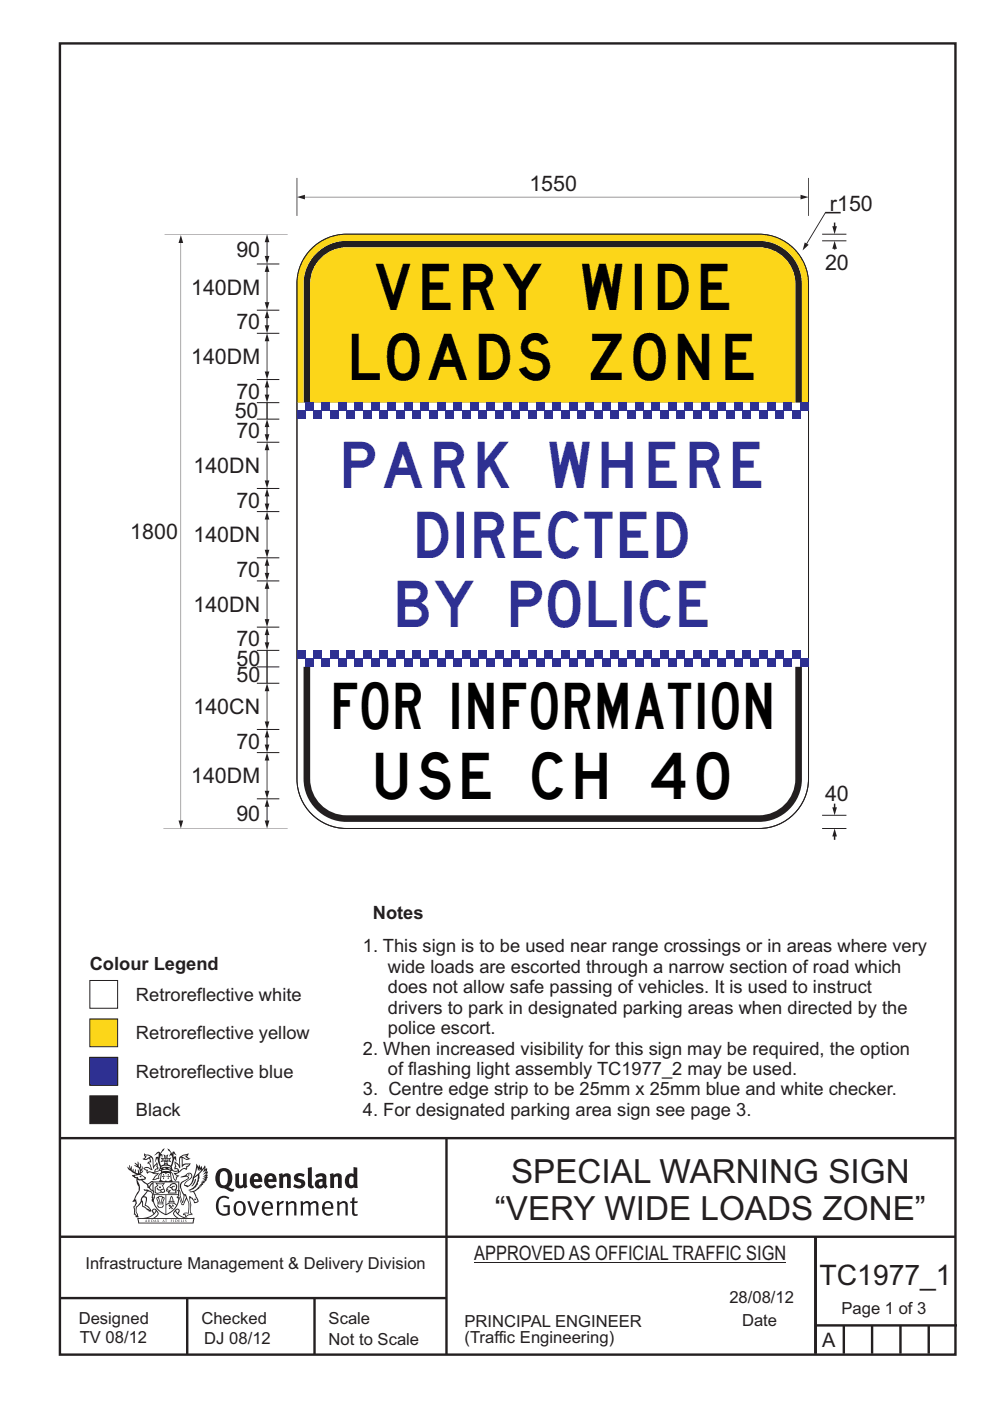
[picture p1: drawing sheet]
<svg xmlns="http://www.w3.org/2000/svg" width="210mm" height="297mm" viewBox="0 0 210 297" stroke-linecap="round" stroke-linejoin="round" font-family="sans-serif">
<g fill="none" stroke="#231f20" stroke-width=".51">
<path d="M12.7 9.2h190v278h-190zM12.7 241.3h189.9M94.7 241.4v45.8M12.7 262.2h190.1M12.7 275.2h82M39.7 275.2v12M66.7 275.2v12M173 262.2v24.8M173 281h30M179 281v6M185 281v6M191 281v6"/>
<path d="M197 281v6"/>
</g>
<path d="M100.6 267.7h66.2" fill="none" stroke="#231f20" stroke-width=".21"/>
<path d="M19.1 216h5.8v5.9h-5.8z" fill-rule="evenodd" fill="#fcd619" stroke="#231f20" stroke-width=".21"/>
<path d="M19.1 224.2h5.8v5.9h-5.8z" fill-rule="evenodd" fill="#231f20" stroke="#231f20" stroke-width=".21"/>
<path d="M19.1 224.2h5.8v5.9h-5.8z" fill-rule="evenodd" fill="#2e3092" stroke="#231f20" stroke-width=".21"/>
<path d="M19.1 232.3h5.8v5.9h-5.8z" fill-rule="evenodd" fill="#231f20" stroke="#231f20" stroke-width=".21"/>
<g fill="#fff" stroke="#231f20" stroke-width=".21">
<path d="M19.1 207.9h5.8v5.9h-5.8z" fill-rule="evenodd"/>
<path d="M66.5 52.3a10.5 10.5 0 0 1 7-2.6h87.5a10.5 10.5 0 0 1 10.5 10.5v105a10.5 10.5 0 0 1-10.5 10.5h-87.5a10.5 10.5 0 0 1-10.5-10.5v-105a10.5 10.5 0 0 1 3.5-7.9z" fill-rule="evenodd"/>
</g>
<g fill="#231f20">
<path d="M64.4 141.4h105.7v23.8a9.1 9.1 0 0 1-9.1 9.1h-87.5a9.1 9.1 0 0 1-9.1-9.1z" fill-rule="evenodd"/>
<path d="M67.1 53.7a9.1 9.1 0 0 1 6.4-2.6h87.5a9.1 9.1 0 0 1 9.1 9.1v25.2h-105.7v-25.2a9.1 9.1 0 0 1 2.7-6.5z" fill-rule="evenodd"/>
</g>
<path d="M68.4 54.4a7.7 7.7 0 0 1 5.1-1.9h87.5a7.7 7.7 0 0 1 7.7 7.7v105a7.7 7.7 0 0 1-7.7 7.7h-87.5a7.7 7.7 0 0 1-7.7-7.7v-105a7.7 7.7 0 0 1 2.6-5.8z" fill-rule="evenodd" fill="#fff"/>
<g fill="#fcd619">
<path d="M65.6 53.2a10.5 10.5 0 0 1 7.9-3.5h87.5a10.5 10.5 0 0 1 10.5 10.5v25.2h-1.4v-25.2a9.1 9.1 0 0 0-9.1-9.1h-87.5a9.1 9.1 0 0 0-9.1 9.1v25.2h-1.4v-25.2a10.5 10.5 0 0 1 2.6-7z" fill-rule="evenodd"/>
<path d="M68.4 54.4a7.7 7.7 0 0 1 5.1-1.9h87.5a7.7 7.7 0 0 1 7.7 7.7v25.2h-102.9v-25.2a7.7 7.7 0 0 1 2.6-5.8z" fill-rule="evenodd"/>
</g>
<path d="M63 37.7v8.1M169.9 41.8h-105.4" fill="none" stroke="#231f20" stroke-width=".21"/>
<g fill="#231f20">
<path d="M63 41.8l1.7-.5v1z"/>
<path d="M169.8 41.3l1.7 .5-1.7 .5z"/>
</g>
<path d="M178.3 45.1h-3.2l-4.1 6.7" fill="none" stroke="#231f20" stroke-width=".21"/>
<path d="M170.7 51.4l.8 .5-1.3 1.2z" fill="#231f20"/>
<path d="M177 170.4v.9" fill="none" stroke="#231f20" stroke-width=".21"/>
<path d="M176.5 171.2h1l-.5 1.7z" fill="#231f20"/>
<path d="M171.5 37.7v8.1M174.4 49.7h5.1M174.4 51.1h5.1M177 47.2v.9M174.4 172.9h5.1M174.4 175.7h5.1" fill="none" stroke="#231f20" stroke-width=".21"/>
<path d="M176.5 48h1l-.5 1.7z" fill="#231f20"/>
<path d="M177 52.6v.3" fill="none" stroke="#231f20" stroke-width=".21"/>
<path d="M177 51.1l.5 1.6h-1z" fill="#231f20"/>
<path d="M38.4 51.4v122.7M34.7 175.7h26.3" fill="none" stroke="#231f20" stroke-width=".21"/>
<g fill="#231f20">
<path d="M38.4 49.8l.4 1.7h-.9z"/>
<path d="M37.9 174h.9l-.4 1.7z"/>
</g>
<path d="M56.6 170.9v3.2" fill="none" stroke="#231f20" stroke-width=".21"/>
<g fill="#231f20">
<path d="M56.6 169.4l.5 1.6h-.9z"/>
<path d="M56.2 174h.9l-.5 1.7z"/>
</g>
<path d="M34.9 49.7h26.1M54.5 159.6h4.7M54.5 154.7h4.7M54.5 144.9h4.7M54.5 169.4h4.7M56.6 161.1v6.7" fill="none" stroke="#231f20" stroke-width=".21"/>
<g fill="#231f20">
<path d="M56.2 167.7h.9l-.5 1.7z"/>
<path d="M56.6 159.6l.5 1.6h-.9z"/>
</g>
<path d="M56.6 156.2v1.8" fill="none" stroke="#231f20" stroke-width=".21"/>
<g fill="#231f20">
<path d="M56.6 154.7l.5 1.6h-.9z"/>
<path d="M56.2 157.9h.9l-.5 1.7z"/>
</g>
<path d="M56.6 146.4v6.7" fill="none" stroke="#231f20" stroke-width=".21"/>
<g fill="#231f20">
<path d="M56.2 153h.9l-.5 1.7z"/>
<path d="M56.6 144.9l.5 1.6h-.9z"/>
</g>
<path d="M54.5 118.3h4.7M54.5 103.6h4.7M54.5 137.9h4.7M54.5 133h4.7M56.6 124.7v6.7M54.5 141.4h4.7M56.6 141.4v3.5" fill="none" stroke="#231f20" stroke-width=".21"/>
<g fill="#231f20">
<path d="M56.2 131.3h.9l-.5 1.7z"/>
<path d="M56.6 123.2l.5 1.6h-.9z"/>
</g>
<path d="M56.6 110v6.7" fill="none" stroke="#231f20" stroke-width=".21"/>
<g fill="#231f20">
<path d="M56.2 116.6h.9l-.5 1.7z"/>
<path d="M56.6 108.5l.5 1.6h-.9z"/>
</g>
<path d="M56.6 95.3v6.7" fill="none" stroke="#231f20" stroke-width=".21"/>
<g fill="#231f20">
<path d="M56.2 101.9h.9l-.5 1.7z"/>
<path d="M56.6 93.8l.5 1.6h-.9z"/>
</g>
<path d="M56.6 51.2v3.2" fill="none" stroke="#231f20" stroke-width=".21"/>
<g fill="#231f20">
<path d="M56.6 49.7l.5 1.6h-.9z"/>
<path d="M56.2 54.3h.9l-.5 1.7z"/>
</g>
<path d="M54.5 93.8h4.7M54.5 108.5h4.7M56.6 119.8v1.8M54.5 123.2h4.7" fill="none" stroke="#231f20" stroke-width=".21"/>
<g fill="#231f20">
<path d="M56.6 118.3l.5 1.6h-.9z"/>
<path d="M56.2 121.5h.9l-.5 1.7z"/>
</g>
<path d="M56.6 105.1v1.8" fill="none" stroke="#231f20" stroke-width=".21"/>
<g fill="#231f20">
<path d="M56.6 103.6l.5 1.6h-.9z"/>
<path d="M56.2 106.8h.9l-.5 1.7z"/>
</g>
<path d="M56.6 67.3v1.8" fill="none" stroke="#231f20" stroke-width=".21"/>
<g fill="#231f20">
<path d="M56.6 65.8l.5 1.6h-.9z"/>
<path d="M56.2 69h.9l-.5 1.7z"/>
</g>
<path d="M56.6 90.4v1.8" fill="none" stroke="#231f20" stroke-width=".21"/>
<g fill="#231f20">
<path d="M56.6 88.9l.5 1.6h-.9z"/>
<path d="M56.2 92.1h.9l-.5 1.7z"/>
</g>
<path d="M54.5 88.9h4.7M56.6 134.5v1.8" fill="none" stroke="#231f20" stroke-width=".21"/>
<g fill="#231f20">
<path d="M56.6 133l.5 1.6h-.9z"/>
<path d="M56.2 136.2h.9l-.5 1.7z"/>
</g>
<path d="M54.5 85.4h4.7M54.5 80.5h4.7M56.6 82v1.8M56.6 85.4v3.5M56.6 137.9v3.5" fill="none" stroke="#231f20" stroke-width=".21"/>
<g fill="#231f20">
<path d="M56.6 80.5l.5 1.6h-.9z"/>
<path d="M56.2 83.7h.9l-.5 1.7z"/>
</g>
<path d="M56.6 72.2v6.7" fill="none" stroke="#231f20" stroke-width=".21"/>
<g fill="#231f20">
<path d="M56.2 78.8h.9l-.5 1.7z"/>
<path d="M56.6 70.7l.5 1.6h-.9z"/>
</g>
<path d="M54.5 56h4.7M56.6 57.5v6.7M54.5 70.7h4.7M54.5 65.8h4.7" fill="none" stroke="#231f20" stroke-width=".21"/>
<g fill="#231f20">
<path d="M56.2 64.1h.9l-.5 1.7z"/>
<path d="M56.6 56l.5 1.6h-.9z"/>
</g>
<path d="M177 177.2v.9" fill="none" stroke="#231f20" stroke-width=".21"/>
<path d="M177 175.7l.5 1.6h-1z" fill="#231f20"/>
<path d="M66.5 52.3a10.5 10.5 0 0 1 7-2.6h87.5a10.5 10.5 0 0 1 10.5 10.5v105a10.5 10.5 0 0 1-10.5 10.5h-87.5a10.5 10.5 0 0 1-10.5-10.5v-105a10.5 10.5 0 0 1 3.5-7.9z" fill="none" stroke="#231f20" stroke-width=".21"/>
<g fill="#2e3092">
<path d="M64.7 85.4h1.8v1.7h-1.8z"/>
<path d="M66.5 87.1h1.7v1.8h-1.7z"/>
<path d="M68.2 85.4h1.8v1.7h-1.8z"/>
<path d="M70 87.1h1.7v1.8h-1.7z"/>
<path d="M71.7 85.4h1.8v1.7h-1.8z"/>
<path d="M73.5 87.1h1.7v1.8h-1.7z"/>
<path d="M75.2 85.4h1.8v1.7h-1.8z"/>
<path d="M77 87.1h1.7v1.8h-1.7z"/>
<path d="M78.7 85.4h1.8v1.7h-1.8z"/>
<path d="M80.5 87.1h1.7v1.8h-1.7z"/>
<path d="M82.2 85.4h1.8v1.7h-1.8z"/>
<path d="M84 87.1h1.7v1.8h-1.7z"/>
<path d="M85.7 85.4h1.8v1.7h-1.8z"/>
<path d="M87.5 87.1h1.7v1.8h-1.7z"/>
<path d="M89.2 85.4h1.8v1.7h-1.8z"/>
<path d="M91 87.1h1.7v1.8h-1.7z"/>
<path d="M92.7 85.4h1.8v1.7h-1.8z"/>
<path d="M94.5 87.1h1.7v1.8h-1.7z"/>
<path d="M96.2 85.4h1.8v1.7h-1.8z"/>
<path d="M98 87.1h1.7v1.8h-1.7z"/>
<path d="M99.7 85.4h1.8v1.7h-1.8z"/>
<path d="M101.5 87.1h1.7v1.8h-1.7z"/>
<path d="M103.2 85.4h1.8v1.7h-1.8z"/>
<path d="M105 87.1h1.7v1.8h-1.7z"/>
<path d="M106.7 85.4h1.8v1.7h-1.8z"/>
<path d="M108.5 87.1h1.7v1.8h-1.7z"/>
<path d="M110.2 85.4h1.8v1.7h-1.8z"/>
<path d="M112 87.1h1.7v1.8h-1.7z"/>
<path d="M113.7 85.4h1.8v1.7h-1.8z"/>
<path d="M115.5 87.1h1.7v1.8h-1.7z"/>
<path d="M117.2 85.4h1.8v1.7h-1.8z"/>
<path d="M119 87.1h1.7v1.8h-1.7z"/>
<path d="M120.7 85.4h1.8v1.7h-1.8z"/>
<path d="M122.5 87.1h1.7v1.8h-1.7z"/>
<path d="M124.2 85.4h1.8v1.7h-1.8z"/>
<path d="M126 87.1h1.7v1.8h-1.7z"/>
<path d="M127.7 85.4h1.8v1.7h-1.8z"/>
<path d="M129.5 87.1h1.7v1.8h-1.7z"/>
<path d="M131.2 85.4h1.8v1.7h-1.8z"/>
<path d="M133 87.1h1.7v1.8h-1.7z"/>
<path d="M134.7 85.4h1.8v1.7h-1.8z"/>
<path d="M136.5 87.1h1.7v1.8h-1.7z"/>
<path d="M138.2 85.4h1.8v1.7h-1.8z"/>
<path d="M140 87.1h1.7v1.8h-1.7z"/>
<path d="M141.7 85.4h1.8v1.7h-1.8z"/>
<path d="M143.5 87.1h1.7v1.8h-1.7z"/>
<path d="M145.2 85.4h1.8v1.7h-1.8z"/>
<path d="M147 87.1h1.7v1.8h-1.7z"/>
<path d="M148.7 85.4h1.8v1.7h-1.8z"/>
<path d="M150.5 87.1h1.7v1.8h-1.7z"/>
<path d="M152.2 85.4h1.8v1.7h-1.8z"/>
<path d="M154 87.1h1.7v1.8h-1.7z"/>
<path d="M155.7 85.4h1.8v1.7h-1.8z"/>
<path d="M157.5 87.1h1.7v1.8h-1.7z"/>
<path d="M159.2 85.4h1.8v1.7h-1.8z"/>
<path d="M161 87.1h1.7v1.8h-1.7z"/>
<path d="M162.7 85.4h1.8v1.7h-1.8z"/>
<path d="M164.5 87.1h1.7v1.8h-1.7z"/>
<path d="M166.2 85.4h1.8v1.7h-1.8z"/>
<path d="M168 87.1h1.7v1.8h-1.7z"/>
<path d="M63 87.1h1.7v1.8h-1.7z"/>
<path d="M169.7 85.4h1.8v1.7h-1.8z"/>
<path d="M64.7 139.6h1.8v1.8h-1.8z"/>
<path d="M66.5 137.9h1.7v1.7h-1.7z"/>
<path d="M68.2 139.6h1.8v1.8h-1.8z"/>
<path d="M70 137.9h1.7v1.7h-1.7z"/>
<path d="M71.7 139.6h1.8v1.8h-1.8z"/>
<path d="M73.5 137.9h1.7v1.7h-1.7z"/>
<path d="M75.2 139.6h1.8v1.8h-1.8z"/>
<path d="M77 137.9h1.7v1.7h-1.7z"/>
<path d="M78.7 139.6h1.8v1.8h-1.8z"/>
<path d="M80.5 137.9h1.7v1.7h-1.7z"/>
<path d="M82.2 139.6h1.8v1.8h-1.8z"/>
<path d="M84 137.9h1.7v1.7h-1.7z"/>
<path d="M85.7 139.6h1.8v1.8h-1.8z"/>
<path d="M87.5 137.9h1.7v1.7h-1.7z"/>
<path d="M89.2 139.6h1.8v1.8h-1.8z"/>
<path d="M91 137.9h1.7v1.7h-1.7z"/>
<path d="M92.7 139.6h1.8v1.8h-1.8z"/>
<path d="M94.5 137.9h1.7v1.7h-1.7z"/>
<path d="M96.2 139.6h1.8v1.8h-1.8z"/>
<path d="M98 137.9h1.7v1.7h-1.7z"/>
<path d="M99.7 139.6h1.8v1.8h-1.8z"/>
<path d="M101.5 137.9h1.7v1.7h-1.7z"/>
<path d="M103.2 139.6h1.8v1.8h-1.8z"/>
<path d="M105 137.9h1.7v1.7h-1.7z"/>
<path d="M106.7 139.6h1.8v1.8h-1.8z"/>
<path d="M108.5 137.9h1.7v1.7h-1.7z"/>
<path d="M110.2 139.6h1.8v1.8h-1.8z"/>
<path d="M112 137.9h1.7v1.7h-1.7z"/>
<path d="M113.7 139.6h1.8v1.8h-1.8z"/>
<path d="M115.5 137.9h1.7v1.7h-1.7z"/>
<path d="M117.2 139.6h1.8v1.8h-1.8z"/>
<path d="M119 137.9h1.7v1.7h-1.7z"/>
<path d="M120.7 139.6h1.8v1.8h-1.8z"/>
<path d="M122.5 137.9h1.7v1.7h-1.7z"/>
<path d="M124.2 139.6h1.8v1.8h-1.8z"/>
<path d="M126 137.9h1.7v1.7h-1.7z"/>
<path d="M127.7 139.6h1.8v1.8h-1.8z"/>
<path d="M129.5 137.9h1.7v1.7h-1.7z"/>
<path d="M131.2 139.6h1.8v1.8h-1.8z"/>
<path d="M133 137.9h1.7v1.7h-1.7z"/>
<path d="M134.7 139.6h1.8v1.8h-1.8z"/>
<path d="M136.5 137.9h1.7v1.7h-1.7z"/>
<path d="M138.2 139.6h1.8v1.8h-1.8z"/>
<path d="M140 137.9h1.7v1.7h-1.7z"/>
<path d="M141.7 139.6h1.8v1.8h-1.8z"/>
<path d="M143.5 137.9h1.7v1.7h-1.7z"/>
<path d="M145.2 139.6h1.8v1.8h-1.8z"/>
<path d="M147 137.9h1.7v1.7h-1.7z"/>
<path d="M148.7 139.6h1.8v1.8h-1.8z"/>
<path d="M150.5 137.9h1.7v1.7h-1.7z"/>
<path d="M152.2 139.6h1.8v1.8h-1.8z"/>
<path d="M154 137.9h1.7v1.7h-1.7z"/>
<path d="M155.7 139.6h1.8v1.8h-1.8z"/>
<path d="M157.5 137.9h1.7v1.7h-1.7z"/>
<path d="M159.2 139.6h1.8v1.8h-1.8z"/>
<path d="M161 137.9h1.7v1.7h-1.7z"/>
<path d="M162.7 139.6h1.8v1.8h-1.8z"/>
<path d="M164.5 137.9h1.7v1.7h-1.7z"/>
<path d="M166.2 139.6h1.8v1.8h-1.8z"/>
<path d="M168 137.9h1.7v1.7h-1.7z"/>
<path d="M63 137.9h1.7v1.7h-1.7z"/>
<path d="M169.7 139.6h1.8v1.8h-1.8z"/>
</g>
<g fill="#231f20">
<path d="M47 248.5a2.55 2.55 0 0 0 0 2.7l.3 .1a.81 .81 0 0 0 1-.9v-.6a1.04 1.04 0 0 0-1.1-1.5zM46.3 248.1a1.82 1.82 0 0 1 2.1-.2 1.82 1.82 0 0 1 .9 1.9 2.29 2.29 0 0 1-.8 1.9l.7 .3h.5l-.2 .6a2.87 2.87 0 0 1-2-.7 2.12 2.12 0 0 1-1.7-3.1z" fill-rule="evenodd"/>
<path d="M49.9 248.9l.8-.2v2a.46 .46 0 0 0 .2 .6 .46 .46 0 0 0 .7-.2v-2.2l.7-.2v2.4l.2 .5-.6 .4-.2-.3a1.02 1.02 0 0 1-1.2 .2 1.02 1.02 0 0 1-.6-1.1z" fill-rule="evenodd"/>
<path d="M54 249.5l-.1 .5h.9a.49 .49 0 0 0-.2-.6 .49 .49 0 0 0-.6 .1zM53.4 249.2a1.34 1.34 0 0 1 1.6-.3 1.34 1.34 0 0 1 .6 1.5v.2h-1.7a.77 .77 0 0 0 .5 .8 .77 .77 0 0 0 .9-.3l.3 .4a1.59 1.59 0 0 1-2.1 .2 1.59 1.59 0 0 1-.4-2z" fill-rule="evenodd"/>
<path d="M57 249.5l-.1 .5h.9a.49 .49 0 0 0-.2-.6 .49 .49 0 0 0-.6 .1zM56.4 249.2a1.34 1.34 0 0 1 1.6-.3 1.34 1.34 0 0 1 .7 1.5v.2h-1.8a.77 .77 0 0 0 .5 .8 .77 .77 0 0 0 .9-.3l.3 .4a1.59 1.59 0 0 1-2 .2 1.59 1.59 0 0 1-.5-2z" fill-rule="evenodd"/>
<path d="M59.1 248.9l.8-.2 .1 .4a.95 .95 0 0 1 1-.3 .95 .95 0 0 1 .7 .8v2.3h-.8v-2.3a.46 .46 0 0 0-.8 .1v2.2h-.9z" fill-rule="evenodd"/>
<path d="M62.5 249.1a1.75 1.75 0 0 1 2.1-.1l-.2 .5-.6-.2a.43 .43 0 0 0-.6 .3l.4 .3a1.04 1.04 0 0 1 1.2 1.2 1.04 1.04 0 0 1-1.4 .9l-1.2-.4 .3-.6 1 .4 .4-.4a.88 .88 0 0 0-1-.5l-.4-.2-.1-.4z" fill-rule="evenodd"/>
<path d="M65.3 247.6l.8-.2 .1 3.8 .2 .2 .2 .5a.88 .88 0 0 1-1-.1 .88 .88 0 0 1-.3-1z" fill-rule="evenodd"/>
<path d="M67.8 250.6a.43 .43 0 0 0-.1 .7 .43 .43 0 0 0 .7-.1v-.7zM66.8 249.2a1.7 1.7 0 0 1 2.4 .1v1.8l.3 .4-.4 .5-.5-.3a1.03 1.03 0 0 1-1.7-.2 1.03 1.03 0 0 1 .8-1.5h.7v-.4a.8 .8 0 0 0-1.2 .1z" fill-rule="evenodd"/>
<path d="M69.9 248.9l.8-.2 .1 .4a.95 .95 0 0 1 1-.3 .95 .95 0 0 1 .7 .8v2.3h-.8v-2.3a.46 .46 0 0 0-.8 .1v2.2h-.8z" fill-rule="evenodd"/>
<path d="M74.3 249.5a1.48 1.48 0 0 0 0 1.7l.4 .1 .3-.2v-1.5l-.3-.2zM75 247.4l.8 .2 .1 4.3h-.7l-.1-.2a1.26 1.26 0 0 1-1.4 0 1.26 1.26 0 0 1-.6-1.3 1.29 1.29 0 0 1 .5-1.3 1.29 1.29 0 0 1 1.4-.2z" fill-rule="evenodd"/>
<path d="M46.4 253.9a1.72 1.72 0 0 1 2.2 0l-.2 .3a1.24 1.24 0 0 0-1.4-.1 1.24 1.24 0 0 0-.7 1.3 1.49 1.49 0 0 0 1.3 2l.7-.2v-1.3h-.9l-.1-.4h1.4v2a1.93 1.93 0 0 1-2.2-.1 1.93 1.93 0 0 1-.7-2.2l.2-.7z" fill-rule="evenodd"/>
<path d="M50.3 255.2a1.65 1.65 0 0 0 .3 2.2 .99 .99 0 0 0 1-1.5 .78 .78 0 0 0-.4-.8 .78 .78 0 0 0-.9 .1zM50 254.9a1.33 1.33 0 0 1 1.6-.1 1.33 1.33 0 0 1 .5 1.5 1.31 1.31 0 0 1-1.3 1.5 1.31 1.31 0 0 1-1.3-1.6l.1-.5z" fill-rule="evenodd"/>
<path d="M52.5 254.7l.4-.1 .9 2.6 .8-2.5h.5l-1.1 3h-.5z" fill-rule="evenodd"/>
<path d="M56.2 255.2l-.2 .7h1.4a.7 .7 0 0 0-.3-.8 .7 .7 0 0 0-.9 .1zM55.9 255a1.22 1.22 0 0 1 1.5-.2 1.22 1.22 0 0 1 .5 1.5h-1.9a.93 .93 0 0 0 .5 1 .93 .93 0 0 0 1.2-.2l.1 .3a1.43 1.43 0 0 1-1.7 .1 1.43 1.43 0 0 1-.6-1.7z" fill-rule="evenodd"/>
<path d="M58.7 254.8l.4-.2 .1 .5 .4-.3 .6-.2-.2 .6a.66 .66 0 0 0-.8 .6v1.9h-.4z" fill-rule="evenodd"/>
<path d="M60.6 254.8l.4-.2 .1 .5a.94 .94 0 0 1 1-.4 .94 .94 0 0 1 .8 .7v2.3h-.5l-.1-2.5a.81 .81 0 0 0-1.2 .3v2.2h-.4z" fill-rule="evenodd"/>
<path d="M63.7 254.7l.5-.1 .1 .5 .4-.3a.78 .78 0 0 1 1.1 .3 .9 .9 0 0 1 1-.5 .9 .9 0 0 1 .7 .8v2.3h-.4l-.1-2.5a.67 .67 0 0 0-1.1 .3v2.2h-.5v-2.4l-.4-.2-.7 .4v2.2h-.5z" fill-rule="evenodd"/>
<path d="M69 255.2l-.2 .7h1.4a.7 .7 0 0 0-.3-.8 .7 .7 0 0 0-.9 .1zM68.7 255a1.22 1.22 0 0 1 1.5-.2 1.22 1.22 0 0 1 .5 1.5h-1.9a.93 .93 0 0 0 .5 1 .93 .93 0 0 0 1.2-.2l.1 .3a1.44 1.44 0 0 1-1.7 .1 1.44 1.44 0 0 1-.6-1.7z" fill-rule="evenodd"/>
<path d="M71.4 254.8l.5-.2 .1 .5a.94 .94 0 0 1 1-.4 .94 .94 0 0 1 .7 .7v2.3h-.4l-.1-2.5a.81 .81 0 0 0-1.2 .3v2.2h-.5z" fill-rule="evenodd"/>
<path d="M74.7 254l.5-.2v.9h.7l-.1 .4h-.7l.1 2.2 .1 .1h.5l.1 .3a.75 .75 0 0 1-1.2-.6v-2h-.4v-.4h.4z" fill-rule="evenodd"/>
<path d="M30.8 244.9l1.1 .3-.9 .5h-.4l.5-.5zM31.8 245.5l.2-.1a2.44 2.44 0 0 1 .4 2l.1 .4 .7-1-.1 .6 .3 .3a.57 .57 0 0 0-.6 .8l-1-.2-.5 .2 .1-.5-.7-.2 .6-.2 1 .5 .1-.1-.6-1.3-.2-.1 .5-.1zM30.7 244.5l-.2 .4 .3 .4-.6 .4a1.04 1.04 0 0 0 1.4-.1l.2 .7h-.4l-.2 .4a.94 .94 0 0 1 .9 1.1l-.2-.1a1.16 1.16 0 0 0-1.5-.1l.3 .4 .4 .2 .1 .5 .2 .2v-.2a.94 .94 0 0 1 1.1 .2h.9l-1.2 1.2a1.13 1.13 0 0 0 1.2-.2l.4-.1-.1-.4 .5-.7a.83 .83 0 0 0-.6 1.1l-.3-.1-.7 .3 1.1-1.4-.5 .2-.5-.1 1.3-.5-.2-.2-.8 .4v-.3l.2-.2 .3 .1 .1-.3-.2-.4v-.6l-.2-.3-.6 .9v-.7a1.42 1.42 0 0 0-1.7-1.8z" fill-rule="evenodd"/>
<path d="M38.5 245.3l.5-.3 .7-.1-.6 .3 .8 .5h-.3zM38.3 245.5h.2l.1 2a1.69 1.69 0 0 1 1.5-.7l-.7 .5 .1 .5a1.1 1.1 0 0 0-1.5 .6l-.1-.5-.2-.2h-.5l.2-.4-.2-.7a1.42 1.42 0 0 1 .8 1.1l.2-.1zM37.1 246.2l.1 1-.2 .3v.5l.6-.1 .1 .2a.96 .96 0 0 1-1.1-.1l-.1 .1a1.06 1.06 0 0 0 1.3 .2v.1a.72 .72 0 0 1-1 .2l.3 .5 .6 .3-.4 .1-.1 .7-.3-.4-.3-1.1-.4-.4 .4 .9a1.54 1.54 0 0 0 .6 1.2l.2-.3a.58 .58 0 0 1 .5-.7l.1-.2h-.3l-.4-.3 .9-.5a.93 .93 0 0 1 1.1-.5l.1 .2 .2-.1 .1-.5a.99 .99 0 0 0 .7-.9l-1.3 .1-.4 .3v-1.5l.9 .4 .8-.3h-.3l-.5-.4 .4-.7-.7 .2a1.46 1.46 0 0 0-1.3 2.1v.4l-.2-.4z" fill-rule="evenodd"/>
<path d="M35.6 248.9l.2 .1-.1 .4h.3l-.3 .1v.5l-.1-.6h-.3l.3-.1z" fill-rule="evenodd"/>
<path d="M34.6 248.9l.2 .1-.1 .3 .4 .1h-.4v.6l-.1-.5-.3-.1h.3z" fill-rule="evenodd"/>
<path d="M34.3 248.8a.57 .57 0 0 1 .9 .2 .57 .57 0 0 1 .9-.2l.2 1.4-.2 .1a.57 .57 0 0 1-.9-.1 .69 .69 0 0 1-1.1 0zM34.2 248.1l-.3 2.1-.2 .4h2.9l-.1-.4-.3-2.1h-.2v.3l-.8-.1-.9 .1 .1-.3z" fill-rule="evenodd"/>
<path d="M34.2 252.4a.3 .3 0 0 0 .6 0 .3 .3 0 0 0-.6 0zM33.3 251l.3 .3-.3 .3a.79 .79 0 0 0 0 1.3l.8-.2-.1-.3a.55 .55 0 0 1-.7-.6h.1l.1 .3 .4 .1 .8-.2-.4-.7 .4-.3-.7 .1zM33 250.7l1.1 .2 .9-.2-.4 .7 .4 1.1a.56 .56 0 0 1-.8 .3l-.2 .1a.73 .73 0 0 1-.9 .1 .73 .73 0 0 1-.3-.9v-.4l.5-.4z" fill-rule="evenodd"/>
<path d="M35.6 251.9l.7-.5a.58 .58 0 0 1 1-.1 .58 .58 0 0 1-.5 .9l-.2-.3a.43 .43 0 0 1 .6-.3v-.1a.57 .57 0 0 0-.8 .2l-.2-.1-.3 .2 .4 .1a.55 .55 0 0 0 .9 .5v.5h-1.3l.3-.4-.1-.2-.6 .1 .2-.2-.2-.1zM35.4 251.8l-.1 .2a.39 .39 0 0 0 .2 .7l.3-.1-.2 .5h1.9l-.1-.8a.86 .86 0 0 0-.1-1.4 .86 .86 0 0 0-1.3 .4z" fill-rule="evenodd"/>
<path d="M36 254.8h.8v.2h-.8zM36.4 253.8l.2 .8h-.4zM36.4 253.5l-.3 .5-.1 .6h-.2v.4l-.7 .4 .1 .2a1.48 1.48 0 0 1 2.2 .1l.2-.1-.6-.5v-.5h-.2l-.1-.6z" fill-rule="evenodd"/>
<path d="M35.8 255.4l.3 .1 .2 .3 .3-.2-.2-.2a.38 .38 0 0 1 .4 .5l-.1-.2-.3 .3 .3 .2-.3 .2-.1-.3-.4 .3-.1-.2 .4-.3-.2-.1-.1 .1z" fill-rule="evenodd"/>
<path d="M34.5 254h.2v.2l-.3 .6h-.1zM33.6 255.3h.9v.2a.55 .55 0 0 1-.8 .4v-.2h-.2zM33.4 254h.2l.2 .8h-.2zM33.6 255h.8l.1 .1-.8 .1zM33.8 253.7h.5l-.2 1.1h-.2zM33.3 253.8l-.1 .3 .3 1.2a.48 .48 0 0 0-.1 .5 .48 .48 0 0 0 .4 .3l.6-.1a.49 .49 0 0 0 .2-.7l.3-1.2-.1-.3a1.42 1.42 0 0 0-1.5 0z" fill-rule="evenodd"/>
<path d="M33.6 251.6h.5l.1 .3h-.4z" fill-rule="evenodd"/>
<path d="M41.3 250.1l.3-.2-.2 .9-.6 .7h-.2l.5-.7z" fill-rule="evenodd"/>
<path d="M39.7 249l.3-.2 .5 .2a.88 .88 0 0 1-.6 1.1 1.22 1.22 0 0 0-.8 1.3l.5 .2a.72 .72 0 0 0 .9-.4l.5-.8 .2-.6 .8-.6v.3a2.85 2.85 0 0 1-2 2.8l.1 .1a2.13 2.13 0 0 0 1.9-1.5l-.1-.2a2.01 2.01 0 0 0 .3-1.8l1.2-1.3-.4 1 .7-.5-.7 1 .8-.4-.8 .8 .7-.1-.9 .5 .8-.1-.8 .4h.7l-.8 .3 .3 .2h-.4l.2 .4-.4-.1 .2 .3h-.4l.1 .3h-.1a2.16 2.16 0 0 1-2 1l.1 .2h.4a.76 .76 0 0 1 .7 .7l.5 1.2-.6 .2a1.45 1.45 0 0 0-1.2-1.3l.3 1.8-.1 1.9 .4 .2a1.07 1.07 0 0 0-1.2 .4v-.3l-.5-.2a.87 .87 0 0 1 1-.1l.1-.7a4.4 4.4 0 0 0-.6-3.1l-.1-.3h-.2a2.16 2.16 0 0 1-.7-2.2l.3-.3 1.2-.8a.55 .55 0 0 0-.4-.7zM37.8 252.4a.76 .76 0 0 1 .3 1.1l.6 1.6 .4-1.7 .2 .1a.61 .61 0 0 1-.1 .9l-.3 .9h-.2l-.7-1.6-.3 .1a1.18 1.18 0 0 0 .1-1.4zM41.8 247.5l.2 .8 .3-.6v.6l.3-.5a1.9 1.9 0 0 1-1.1 1.4l-.3 .3zM38.2 249.6l1.4-.1 .2 .1v.3l-.5 .3a1.26 1.26 0 0 0-1 1.9l.2 .7a1.84 1.84 0 0 1 .2 2l-.4-1.3a.96 .96 0 0 0-.4-1.3l-.4 .3a.78 .78 0 0 1-.1 1.3l.2 .2h.4l.4 1.1a.38 .38 0 0 0 .2 .4 .38 .38 0 0 0 .4-.1l.6-1.2a2.94 2.94 0 0 1 .3 2.5v.5l-.8-.1-.3 .4v.2l.4-.1 .1 .4 .2 .1a1.02 1.02 0 0 1 1.3-.5l-.1-.4-.3-.1 .2-1.7-.3-1.4 .1 .1a1.14 1.14 0 0 1 .7 .9 .63 .63 0 0 0 .9-.2 .63 .63 0 0 0-.2-.8l-.6-1.3 .9-.6 .2-.3 .2-.1v-.2h.3l-.1-.3h.4l-.1-.3 .5-.1-.2-.2 .5-.4 .1-.2-.3 .1 .5-.6-.3 .1 .3-.6-.4 .1 .4-.5v-.3l-.3 .2 .1-.6v-.3l-.4 .3-.1-.8-.5 .8-.2-.7-.2 .5-.3-.8-.1 .6-.5-.8-.1 1.4-.7 1.9a1.81 1.81 0 0 1-.9 1.4l-.6-.2a1.75 1.75 0 0 1 1.1-1.2 .75 .75 0 0 0 .1-1.3 .75 .75 0 0 0-1.2 .5z" fill-rule="evenodd"/>
<path d="M41.2 254.2l.3-.1 .1 .3h-.4z" fill-rule="evenodd"/>
<path d="M29.4 258.4h11.6l-.2 .8h-11.3zM31.3 258.2l.5-.1a2.48 2.48 0 0 0 1.4-1.3l.2 .6-.5 .5-.4 .3zM32.5 256.6l.3-.2 .2 .2-.3 .6zM37.2 256.8a2.65 2.65 0 0 0 1.8 1.4h-1.1l-.5-.3-.5-.5zM37.4 256.6l.2-.2 .3 .2-.3 .6zM29.2 258.2l.1 1.2h11.7l.3-1.1-.2-.1a4.1 4.1 0 0 1-3.3-.9l.3-.4-.1-.5a1.06 1.06 0 0 0-1.3 .9l.2 .4 .6 .5h-4.7l.3-.1a.84 .84 0 0 0 .6-.7 .84 .84 0 0 0-.5-.9l-.3-.2-.5 .1-.1 .5 .3 .4a4.2 4.2 0 0 1-3.4 .9z" fill-rule="evenodd"/>
<path d="M31 258.7l.1 .2h-.2zM31 258.6l-.3 .5 .4-.1 .2 .1z" fill-rule="evenodd"/>
<path d="M31.3 258.6h.2v.4a.25 .25 0 0 0 .3-.1 .25 .25 0 0 0-.1-.3h.1a.29 .29 0 0 1 0 .4 .29 .29 0 0 1-.4 0 .29 .29 0 0 1 0-.4z" fill-rule="evenodd"/>
<path d="M32.2 258.6a.22 .22 0 0 1 .3 .2 .22 .22 0 0 1-.3 .2zM32 258.6v.5a.33 .33 0 0 0 .5-.1 .33 .33 0 0 0 0-.4 .33 .33 0 0 0-.5 0z" fill-rule="evenodd"/>
<path d="M32.9 258.7l.1 .2h-.2zM32.9 258.6l-.2 .5 .3-.1 .2 .1z" fill-rule="evenodd"/>
<path d="M33.3 258.6h.2v.2l.3-.2-.2 .2 .2 .3-.3-.2-.1 .2h-.1l.2-.3z" fill-rule="evenodd"/>
<path d="M34.7 258.7l.1 .2h-.2zM34.7 258.6l-.3 .5 .4-.1 .2 .1z" fill-rule="evenodd"/>
<path d="M35 258.6h.4h-.1v.5h-.2l.1-.5z" fill-rule="evenodd"/>
<path d="M36.2 258.6h.3h-.2v.2h.2h-.2l.1 .3h-.2z" fill-rule="evenodd"/>
<path d="M36.7 258.6h.2v.5h-.2z" fill-rule="evenodd"/>
<path d="M37.3 258.6a.22 .22 0 0 1 .3 .2 .22 .22 0 0 1-.3 .2zM37.1 258.6v.5a.33 .33 0 0 0 .5-.1 .33 .33 0 0 0 0-.4 .33 .33 0 0 0-.5 0z" fill-rule="evenodd"/>
<path d="M37.8 258.6h.3h-.1v.2h.1h-.1v.2l.1 .1h-.3z" fill-rule="evenodd"/>
<path d="M38.3 258.6h.3l-.1 .4 .2 .1h-.4z" fill-rule="evenodd"/>
<path d="M38.9 258.6h.2v.5h-.2z" fill-rule="evenodd"/>
<path d="M39.3 258.6h.2l-.2 .1 .2 .2-.1 .2h-.1v-.2l.2 .1z" fill-rule="evenodd"/>
<path d="M34.2 247.4a1.51 1.51 0 0 1 2 .2 2.67 2.67 0 0 0-2.1 0zM35.7 247.6l.4 .2 .1 .2-.4-.1zM34.6 247.7l.4-.1 .2 .2h-.4zM34 247.9l.3 .1-.3 .1zM34.9 246.9l.3-.2 .2 .2zM34.9 245.7h.2v.4h-.2zM35 245.1l.2 .2 .2-.2-.1 .4h-.2zM35.1 246.3h.2l.1 .4-.2-.2-.2 .2zM35.3 245.7h.2v.4h-.2zM34.4 245.7l.3 .1v.2l-.3 .1 .2-.2zM35.7 245.8l.3-.1-.2 .2 .2 .2-.4-.1zM32.7 244.9l1-.5-.1 1-.2-.1-.4 .1-.2 1.1 .5-1 .2 .9a1.84 1.84 0 0 1 .3 1.7l.4 .1a2.48 2.48 0 0 1 2.2 .1l.2-.3-.2-.7 .7-1.7 .4 .6-.2-1-.2-.1-.2 .3v-.9l.6 .4-.6-.7h-.3l-.1 .4-.5-.8-.5-.3 .2 .4 .5 .6-.4 .7 .4-.3a2.06 2.06 0 0 1 0 2.2l-.6-.2-.1-.6 .1-.1 .8 .2-.4-.5 .4-.5-.7 .2-.2-.2 .2-.7-.5 .4-.5-.4 .2 .7-.2 .2-.7-.2 .4 .5-.4 .5 .7-.2 .2 .1-.2 .6-.5 .2a2.02 2.02 0 0 1 0-2.2l.3 .5-.1-.6-.3-.1 .8-1.2-.5 .3-.4 .7-.2-.3a.8 .8 0 0 0-.8 .5z" fill-rule="evenodd"/>
<path d="M29.2 250.1l.3 .2a.61 .61 0 0 1 .8 .3l.3 .2a.8 .8 0 0 1 .6 1l.4 .1 .5 .6a1 1 0 0 1 .5 1l-.1 .7v-.5h-.1a.96 .96 0 0 0-.8-1.3l-.3-.2h-.6l-.1-.1-.2 .1 .2 .3h.5l-1.1 1.4-.2 .9-.4 .6a1.33 1.33 0 0 0-.5 1.8l.2 .5a1.26 1.26 0 0 1-.5-1.4l-.1-.4a1.56 1.56 0 0 0 .4-1.7l-.3 .2 .2-.5a3.2 3.2 0 0 0 .7-3zM30.4 253.9h.4a2.06 2.06 0 0 1-.1 1.6l.7 .5 .4 .5-.6-.2-.8-.6-.1-.9a.51 .51 0 0 1 .1-.9zM28.6 249.3a1.52 1.52 0 0 1 2.1 .6l-1.1 .1-.2-.1-.2-.4-.4 .1zM27.5 247v.8l-.3-.4-.2 .1a3.1 3.1 0 0 0 2 1.5l-1 .1 .5 .6 .5 .1v1.1a1.84 1.84 0 0 1-.2 2.5l-.4 .9-.4 .4 .3 .1 .4-.1 .1 .4-.2 .5-.3 .2 .1 1.8 .2-.1 .2 .6h.2l.4-.1-.1-.5a1.3 1.3 0 0 1-.1-1.6l.8-1.1 .2 1.1 .6 .2 .4 .6 .2-.2 .2 .4 .5-.1a1.85 1.85 0 0 0-1.2-1.3l.1-.3a1.39 1.39 0 0 0 0-1.5h-.5l.5-.6a.66 .66 0 0 1 .9-.4 .66 .66 0 0 1 .3 .9l-.1 .4h.2v.1l-.2 .3 .2 .5 .2-.3a2.24 2.24 0 0 0 .1-2.2 .73 .73 0 0 1-.7-.6 .73 .73 0 0 1 .5-.8l.1-.2a.94 .94 0 0 0-.9 .8 .48 .48 0 0 1-.1-.5 .48 .48 0 0 1 .5-.3l.5-.3a.51 .51 0 0 0-.8 .2l-.5 .3-1-.8 .6-.1 .1-.5-1.1-.7 .5-.4v-.4l-.5 .5 .1-.2a.69 .69 0 0 0 .2-1.1v.5l-.3 .2 .1-1.1-.3-.2 .1 .6-.1 .2-.4-1.2v.6l-.7-.3 .6 .6-.6-.2 .2 .3a1 1 0 0 1 .8 1.5l-.2-.8v.8l-.5-.2-.1-.7-.2 .6-.2-.1v-.6l-.2 .4-.2-.2 .1-.7-.2 .5z" fill-rule="evenodd"/>
<path d="M29.5 249.5l.3-.2 .3 .3z" fill-rule="evenodd"/>
<path d="M32.4 250.5h5.6v2l-.2-.1v-1.7h-5.2v2.5h5.2v-.8l.1 .2-.1 1.1v-.3h-2.5v4a4.1 4.1 0 0 0 2.6-3.6l.1-.1a4 4 0 0 1-2.8 3.9 4.2 4.2 0 0 1-2.8-4.7l.1 1.3 .1-.1a3.8 3.8 0 0 0 2.5 3.3v-4h-2.5l-.2-.9z" fill-rule="evenodd"/>
<circle cx="40" cy="249.1" r=".17"/>
</g>
<g font-size="9.8">
<text x="79.7" y="65.8">VERY WIDE</text>
<text x="74.6" y="80.5">LOADS ZONE</text>
<text x="70.8" y="154.5">FOR INFORMATION</text>
<text x="79.8" y="169.4">USE CH 40</text>
</g>
<g font-size="9.8" fill="#2e3092">
<text x="73" y="103.6">PARK WHERE</text>
<text x="88.5" y="118.3">DIRECTED</text>
<text x="84.4" y="133">BY POLICE</text>
</g>
<g font-size="7.1" fill="#231f20">
<text x="108.4" y="250.9">SPECIAL WARNING SIGN</text>
<text x="104.9" y="258.7">“VERY WIDE LOADS ZONE”</text>
</g>
<text font-size="6" fill="#231f20" x="173.8" y="272.4">TC1977_1</text>
<g font-size="4.5" fill="#231f20">
<text x="112.3" y="40.5">1550</text>
<text x="176" y="44.8">r150</text>
<text x="50.1" y="54.4">90</text>
<text x="175" y="57.2">20</text>
<text x="40.5" y="62.5">140DM</text>
<text x="50.1" y="69.8">70</text>
<text x="40.5" y="77.2">140DM</text>
<text x="49.8" y="88.7">50</text>
<text x="50.1" y="84.5">70</text>
<text x="50.1" y="92.9">70</text>
<text x="41" y="100.3">140DN</text>
<text x="50.1" y="107.6">70</text>
<text x="27.6" y="114.4">1800</text>
<text x="41" y="115">140DN</text>
<text x="50.1" y="122.3">70</text>
<text x="41" y="129.7">140DN</text>
<text x="50.1" y="137">70</text>
<text x="50.2" y="141.2">50</text>
<text x="50.2" y="144.7">50</text>
<text x="41" y="151.4">140CN</text>
<text x="50.1" y="158.7">70</text>
<text x="40.5" y="166.1">140DM</text>
<text x="175" y="169.9">40</text>
<text x="50.1" y="174.1">90</text>
</g>
<g font-size="4.2" fill="#231f20">
<text x="100.6" y="267.2">APPROVED AS OFFICIAL TRAFFIC SIGN</text>
<text x="174.4" y="285.6">A</text>
</g>
<g font-size="3.9" fill="#231f20">
<text x="79.1" y="194.9">Notes</text>
<text x="77" y="201.9">1. This sign is to be used near range crossings or in areas where very</text>
<text x="19" y="205.7">Colour Legend</text>
<text x="82.3" y="206.2">wide loads are escorted through a narrow section of road which</text>
<text x="28.8" y="212.3">Retroreflective white</text>
<text x="82.3" y="210.6">does not allow safe passing of vehicles. It is used to instruct</text>
<text x="82.3" y="214.9">drivers to park in designated parking areas when directed by the</text>
<text x="28.8" y="220.4">Retroreflective yellow</text>
<text x="82.3" y="219.2">police escort.</text>
<text x="77" y="223.6">2. When increased visibility for this sign may be required, the option</text>
<text x="82.3" y="227.9">of flashing light assembly TC1977_2 may be used.</text>
<text x="28.8" y="228.5">Retroreflective blue</text>
<text x="77" y="232.3">3. Centre edge strip to be 25mm x 25mm blue and white checker.</text>
<text x="28.8" y="236.7">Black</text>
<text x="77" y="236.6">4. For designated parking area sign see page 3.</text>
</g>
<g font-size="3.5" fill="#231f20">
<text x="18.1" y="269.1">Infrastructure Management &amp; Delivery Division</text>
<text x="16.7" y="280.7">Designed</text>
<text x="42.7" y="280.7">Checked</text>
<text x="69.7" y="280.7">Scale</text>
<text x="98.5" y="281.4">PRINCIPAL ENGINEER</text>
<text x="154.7" y="276.2">28/08/12</text>
<text x="157.4" y="281.2">Date</text>
<text x="178.5" y="278.7">Page 1 of 3</text>
<text x="16.9" y="284.8">TV 08/12</text>
<text x="43.3" y="284.9">DJ 08/12</text>
<text x="69.7" y="285.2">Not to Scale</text>
<text x="98.5" y="284.8">(Traffic Engineering)</text>
</g>
</svg>
